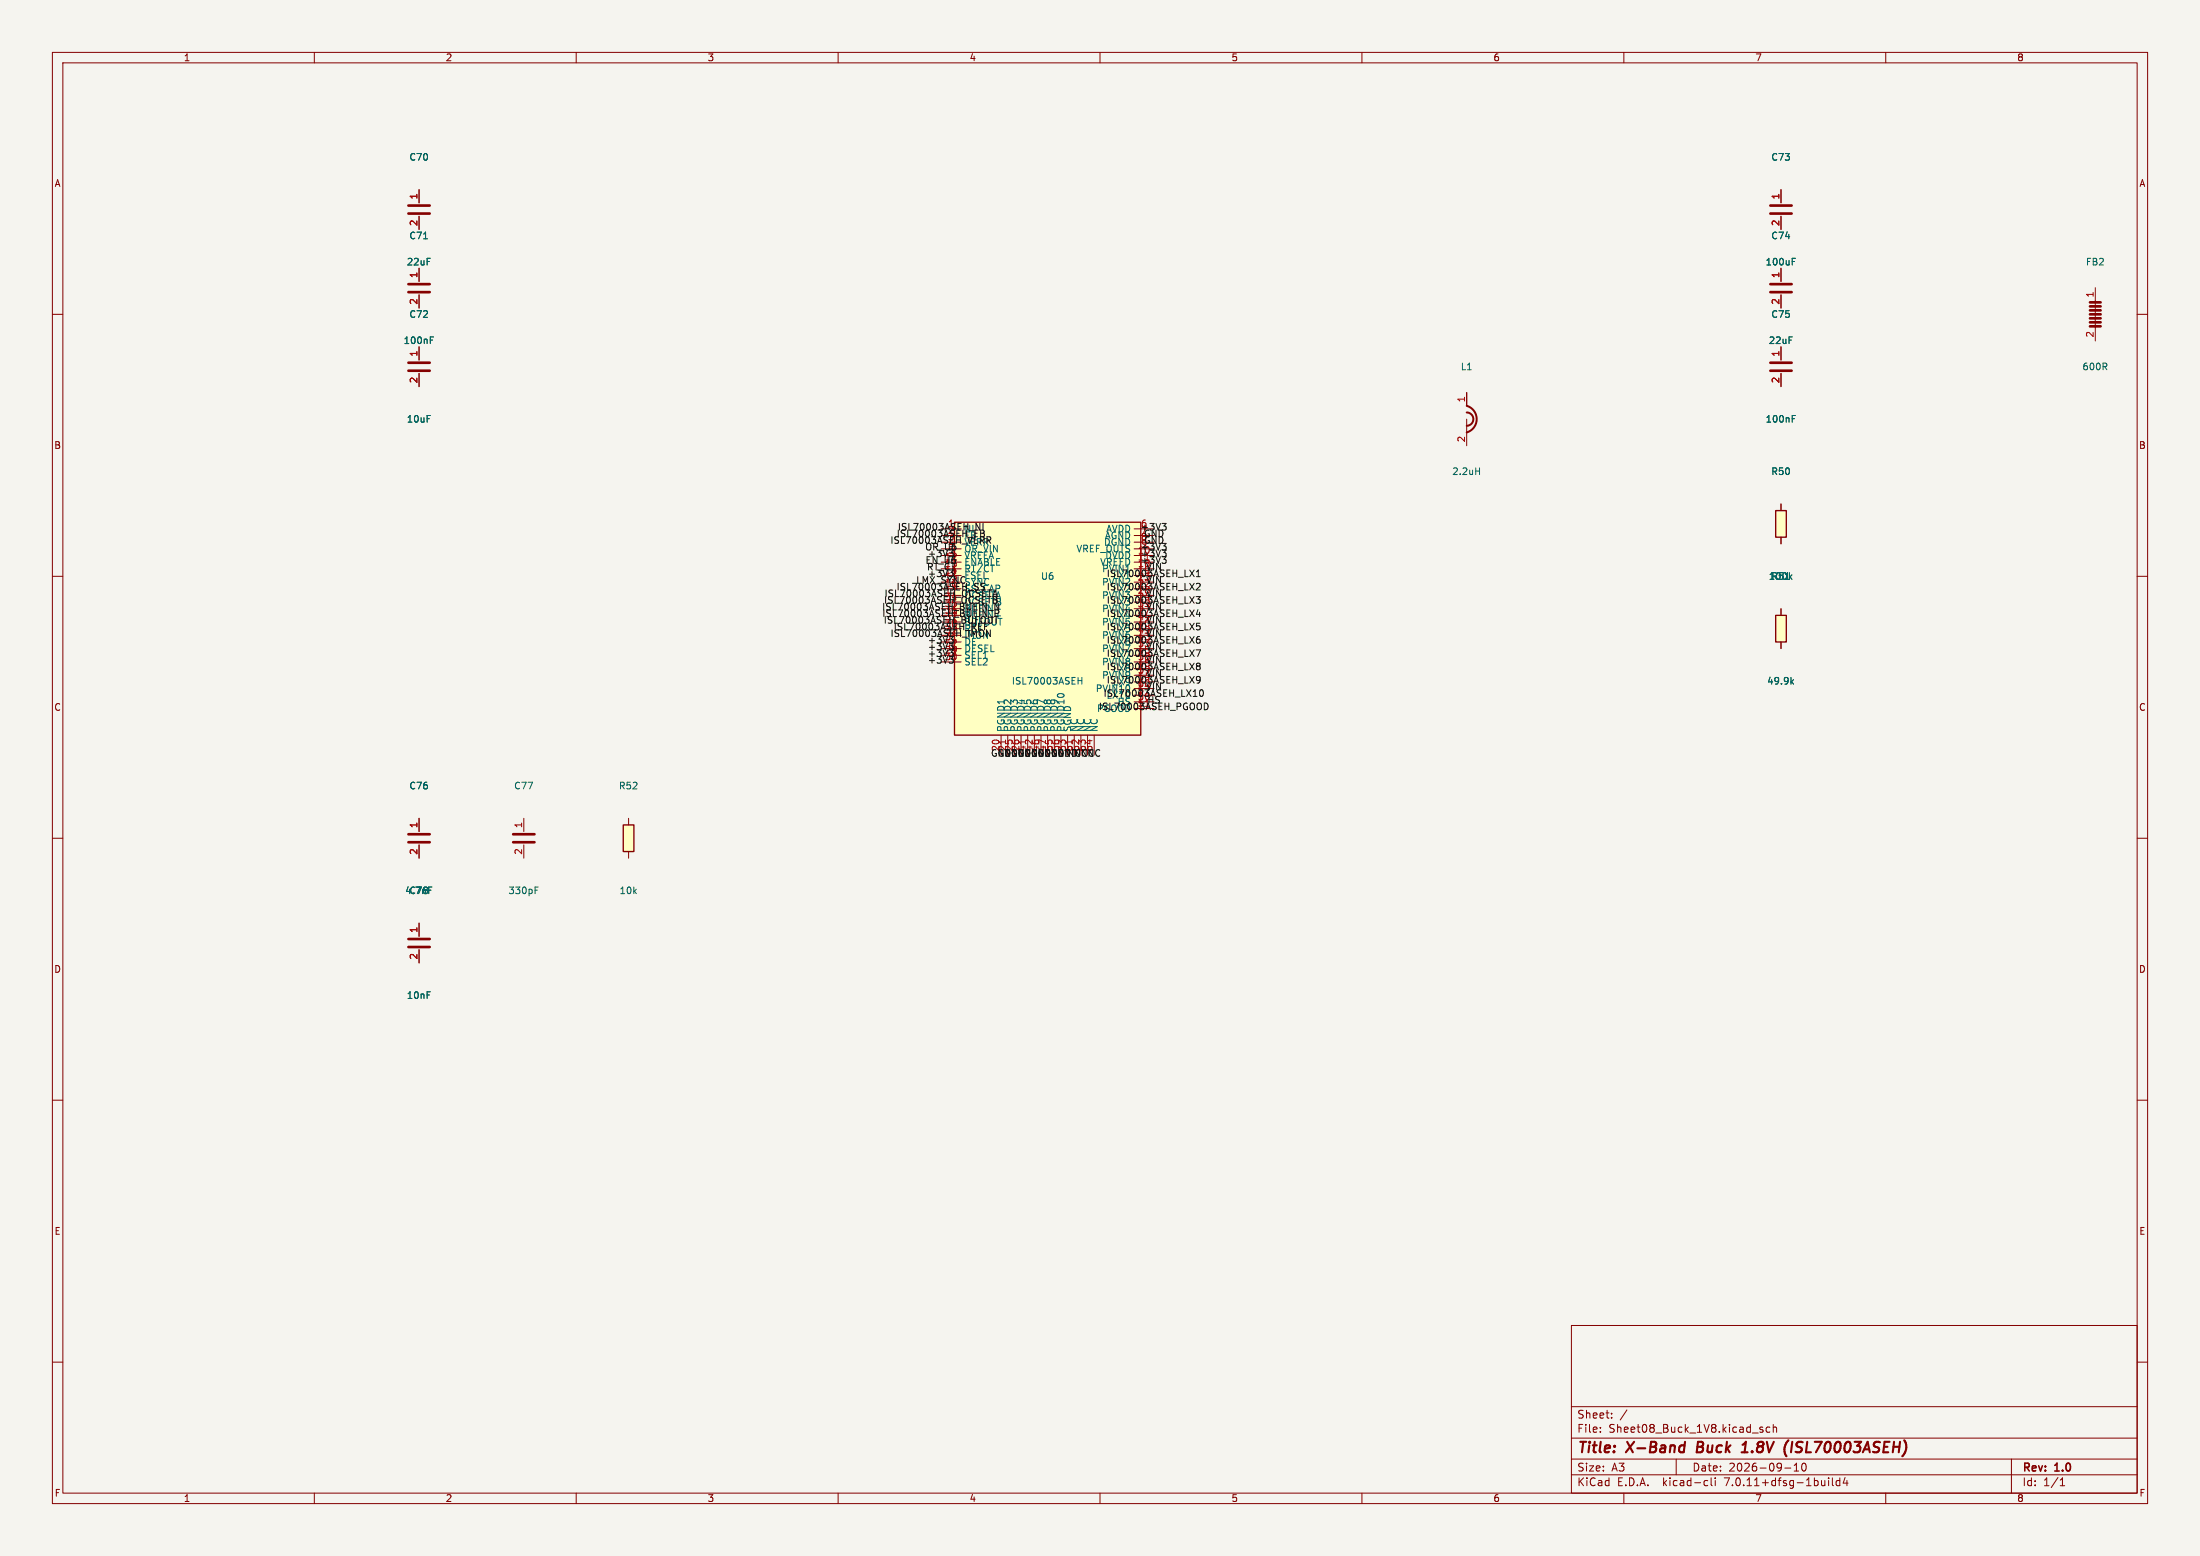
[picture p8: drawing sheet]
<svg xmlns="http://www.w3.org/2000/svg" width="420mm" height="297mm" viewBox="0 0 420 297" stroke-linecap="round" stroke-linejoin="round" font-family="sans-serif">
<path d="M0 0h420v297h-420z" fill="#f5f4ef" stroke="#f5f4ef" stroke-width=".19"/>
<g fill="none" stroke="#840000" stroke-width=".19">
<path d="M10 10h400v277h-400zM12 12h396v273h-396zM60 10v2M110 10v2M160 10v2M210 10v2M260 10v2M310 10v2M360 10v2M80 36.2v2.5M340 36.2v2.5M10 60h2"/>
<path d="M80 41.3v2.5M80 51.2v2.5M80 56.3v2.5M340 41.3v2.5M340 51.2v2.5M340 56.3v2.5M400 54.9v10.2M408 60h2M80 66.2v2.5M80 71.3v2.5M280 74.9v2.6M340 66.2v2.5"/>
<path d="M340 71.3v2.5M280 80v5.1M340 96.2v1.3M10 110h2M179.7 101h3.8M179.7 106h3.8M179.7 107.3h3.8M179.7 108.6h3.8M179.7 109.8h3.8M179.7 111.1h3.8M179.7 112.4h3.8M179.7 113.7h3.8"/>
<path d="M179.7 102.2h3.8M179.7 114.9h3.8M179.7 117.5h3.8M179.7 103.5h3.8M179.7 116.2h3.8M179.7 118.7h3.8M179.7 104.8h3.8M216.5 101h3.8M216.5 106h3.8M216.5 107.3h3.8M216.5 108.6h3.8M216.5 109.8h3.8"/>
<path d="M216.5 111.1h3.8M216.5 112.4h3.8M216.5 113.7h3.8M216.5 102.2h3.8M216.5 114.9h3.8M216.5 117.5h3.8M216.5 103.5h3.8M216.5 116.2h3.8M216.5 118.7h3.8M216.5 104.8h3.8M340 102.5v1.3M340 116.2v1.3"/>
<path d="M408 110h2M179.7 125.1h3.8M179.7 126.4h3.8M179.7 122.5h3.8M179.7 121.3h3.8M179.7 120h3.8M179.7 123.8h3.8M216.5 125.1h3.8M216.5 126.4h3.8M216.5 122.5h3.8M216.5 121.3h3.8M216.5 120h3.8"/>
<path d="M216.5 127.6h3.8M216.5 134h3.8M216.5 135.2h3.8M216.5 123.8h3.8M216.5 130.2h3.8M216.5 132.7h3.8M216.5 128.9h3.8M216.5 131.4h3.8M340 122.5v1.3M10 160h2M80 156.2v2.5M100 156.2v2.5"/>
<path d="M120 156.2v1.3M191.1 140.3v3.8M192.4 140.3v3.8M193.7 140.3v3.8M194.9 140.3v3.8M196.2 140.3v3.8M197.5 140.3v3.8M198.7 140.3v3.8M200 140.3v3.8M201.3 140.3v3.8M202.5 140.3v3.8M203.8 140.3v3.8"/>
<path d="M205.1 140.3v3.8M206.4 140.3v3.8M207.6 140.3v3.8M208.9 140.3v3.8M408 160h2M80 161.3v2.5M80 176.2v2.5M100 161.3v2.5M120 162.5v1.3M80 181.3v2.5M10 210h2M408 210h2"/>
<path d="M10 260h2M300 253h108v32h-108zM408 260h2M300 278.5h108M300 274.5h108M300 268.5h108M305.5 273.2v.2M305.5 272.5v.1M307.7 270.5v.2M307.7 269.8v.1M310.6 269.1l-1.3 1.9M320 278.5v3"/>
<path d="M335.9 272.7l.7 .4-.2 .3-.5-.1M336.5 272.5l-.3-.1-.3 .2M337.9 272.5l-.5-.1-.2 .3 .1 .6h.6M338.5 272.5l.2-.1 .4 .1 .1 .9M338.5 271.9v1.5M342.5 279.7l.4-.4v1.5M344.1 279.4a.81 .81 0 0 0 .3 1.4l.3-.2 .1-.4-.1-.8M384 278.5v6.5M60 285v2M110 285v2M160 285v2M210 285v2"/>
<path d="M260 285v2M300 281.5h108M310 285v2M325.6 282.6l.4 .1M326 283.5l-.4 .1M326.7 282.1v1.3l.2 .2M327.4 282.1v.1M327.4 282.6v1M340.7 280.2h1.2M342.5 280.8h.9M349.1 282.1v.1M349.1 282.6v1"/>
<path d="M349.8 282.1v1.3l.2 .2M351.2 282.7l-.4-.1-.3 .3 .2 .6h.5M351.2 282.1v1.5M352.2 282l-.3 1.1h.9M352.6 282.6v1M360 285v2M393.3 283.6h.9M393.3 282.5l.4-.4v1.5"/>
</g>
<path d="M321.7 275.2l-.3 2M324.2 275.2l-.3 2h.8M332.5 277.2h1.1M332.9 275.7l.4-.5-.3 2M341.4 274.9l-.1 .1M342.2 275.2l-.3 2" fill="none" stroke="#840000" stroke-width=".4"/>
<g fill="#ffffc2" stroke="#ffffc2" stroke-width=".19">
<path d="M182.2 99.7h35.6v40.6h-35.6z"/>
<path d="M119 157.5h2v5h-2z"/>
<path d="M339 117.5h2v5h-2z"/>
<path d="M339 97.5h2v5h-2z"/>
</g>
<path d="M182.2 99.7h35.6v40.6h-35.6zM339 97.5h2v5h-2zM339 117.5h2v5h-2zM119 157.5h2v5h-2z" fill="none" stroke="#840000" stroke-width=".25"/>
<g fill="none" stroke="#006464" stroke-width=".19">
<path d="M80.9 45.6h.7M342.1 49.9h.5M342.1 49.3h.7M82.1 64.9h.5M82.1 64.3h.7M342.1 79.9h.5M342.1 79.3h.7M281.7 89.9h.7M282.4 89.3v1.3M190 117.6h1M341.7 110.1l.4 .5M342.1 109.7l-.5 .5"/>
<path d="M205.8 129.9h.7M206.5 129.3v1.3M342 130.1l.4 .5M342.4 129.7l-.5 .5M81.8 169.9h.5M81.8 169.3h.6M102.1 169.9h.5M102.1 169.3h.7"/>
</g>
<g fill="none" stroke="#840000" stroke-width=".51">
<path d="M78 39.2h4M338 39.2h4M78 40.8h4M78 55.8h4M78 54.2h4M338 40.8h4M338 55.8h4M338 54.2h4M399 60h2M399 59.2h2M399 58.5h2M399 57.7h2"/>
<path d="M78 70.8h4M78 69.2h4M338 70.8h4M338 69.2h4M399 62.3h2M399 61.5h2M399 60.8h2M78 159.2h4M98 159.2h4M78 179.2h4M78 160.8h4M98 160.8h4"/>
<path d="M78 180.8h4"/>
</g>
<path d="M280 77.5a2.65 2.65 0 0 1 1.9 2.5 2.65 2.65 0 0 1-1.9 2.5M280 78.7a1.27 1.27 0 0 1 1.3 1.3 1.27 1.27 0 0 1-1.3 1.3" fill="none" stroke="#840000" stroke-width=".38"/>
<g fill="none" stroke="#0f0f0f" stroke-width=".19">
<path d="M186.3 99.9l.8 1.3v-1.3M187.7 99.9v1.3M221.8 99.9h.8l-.4 .5M168.7 115.2v1.2M170.5 115.2v1.2M172.3 115.2l-.6 1.2M177.4 116.4l.4-1.2 .5 1.2M183.3 115.2v1.2M187.2 101.2l.6 .1 .1 .2-.3 .3M187.2 101.8h.4M187.6 101.8l.3 .1v.3M188.4 102.5h.6"/>
<path d="M190.4 116.4l.2 .1M220.3 104.4v.3M220.3 107v.3M220.7 103.7l.4 1.3 .4-1.3M220.7 106.3l.4 1.2 .4-1.2M221.8 105h.8l-.4 .5M221.8 106.3h.8l-.4 .4M222.4 105.5l.2 .2v.3l-.2 .3M222.4 100.4l.2 .2v.3M222.4 106.7l.2 .3v.3l-.2 .2h-.4M222.6 104.4v.3l-.2 .3M227.1 108.8l.9 1.3"/>
<path d="M228 108.8l-.9 1.3M228.3 113.9h.8l-.4 .5 .4 .1v.5l-.2 .2-.6-.2M228.4 111.5l.5-.2 .2 .4-.8 .9h.8M228.4 110.1h.7M228.4 109.2l.4-.4v1.3M228.7 116.4l-.3 .9h.8M229 116.8v.9M229.1 119h-.6l-.1 .6 .2-.2 .4 .1 .1 .2v.4l-.2 .1-.5-.1M177.4 124.8h1M177.4 123.6h1M177.9 121.8v1M177.9 123.1v.9"/>
<path d="M177.9 124.3v1M178.9 124h.8l-.4 .5 .3 .1 .1 .5M178.9 123.9l.2 .1M178.9 122.8h.8l-.4 .5h.3l.1 .2v.3l-.3 .2M178.9 122.6l.2 .2M179.7 122.5l-.3 .3M228.3 124h.9l-.6 1.3M228.6 127.1l-.2-.2 .2-.3h.4l.1 .2-.2 .3M228.6 127.1l-.2 .3 .1 .3 .1 .2h.3l.2-.3v-.2l-.2-.3M228.6 127.1h.3M229 121.5l-.4 .1a.86 .86 0 0 0 0 1.2l.5-.2v-.4l-.2-.2h-.3l-.2 .2M229.1 129.7l-.2 .2h-.3l-.2-.2v-.3l.2-.3 .4 .1 .1 .2a.84 .84 0 0 1-.3 1h-.3"/>
<path d="M229.2 131.7h.1a.68 .68 0 0 1 .4 .6 .68 .68 0 0 1-.4 .6 .84 .84 0 0 1-.1-1.2zM229.9 134.2a.64 .64 0 0 1 .7 .6 .64 .64 0 0 1-.7 .7M193.3 143.1l.7 1.3v-1.3M194 144.1a.37 .37 0 0 1-.5 .2M194 144.2l-.7 .2M194.6 144.1l.3 .3 .4-.2M194.6 143.1v1.3h.4M195.3 144.1l-.2 .2M195.3 143.1v1.3l-.7-1.3v1.3M195.8 144.1a.37 .37 0 0 0 .4 .3 .37 .37 0 0 0 .4-.3M195.9 143.1v1.3l.7-.2M196.6 143.1v1.3l-.8-1.3v1.3"/>
<path d="M197.1 144.1a.37 .37 0 0 0 .4 .3 .37 .37 0 0 0 .3-.3M197.2 143.1v1.3l.6-.2M197.8 143.1v1.3l-.7-1.3v1.3M198.4 144.4v-1.3l.7 1.3M198.4 143.1v1.3h.3l-.3-.3"/>
</g>
<g font-size="2.8" fill="#840000">
<text x="301" y="277.9">Title:</text>
<text x="310.6" y="277.9">X-Band</text>
<text x="324.8" y="277.9">Buck</text>
<text x="334.2" y="277.9">1.8V</text>
<text x="343" y="277.9">(ISL70003ASEH)</text>
</g>
<g font-size="2.1" fill="#840000">
<text x="301" y="273.7">File:</text>
<text x="301" y="271">Sheet:</text>
<text x="307.1" y="273.7">Sheet08_Buck_1V8.kicad_sch</text>
<text x="301" y="281.1">Size:</text>
<text x="307.6" y="281.1">A3</text>
<text x="323" y="281.1">Date:</text>
<text x="330" y="281.1">2026-09-10</text>
<text x="386" y="281.3">Rev:</text>
<text x="392.4" y="281.3">1.0</text>
<text x="301" y="283.9">KiCad</text>
<text x="308.7" y="283.9">E.D.A.</text>
<text x="317.6" y="283.9">kicad-cli</text>
<text x="329.5" y="283.9">7.0.11+dfsg-1build4</text>
<text x="386" y="283.9">Id:</text>
<text x="390.1" y="283.9">1/1</text>
</g>
<g font-size="1.8" fill="#840000">
<text x="35" y="11.9">1</text>
<text x="85" y="11.9">2</text>
<text x="135" y="11.9">3</text>
<text x="185" y="11.9">4</text>
<text x="235" y="11.9">5</text>
<text x="285" y="11.9">6</text>
<text x="335" y="11.9">7</text>
<text x="385" y="11.9">8</text>
<text x="10.3" y="35.9">A</text>
<text x="408.3" y="35.9">A</text>
<text x="10.3" y="85.9">B</text>
<text x="408.2" y="85.9">B</text>
<text x="10.3" y="135.9">C</text>
<text x="408.2" y="135.9">C</text>
<text x="10.3" y="185.9">D</text>
<text x="408.2" y="185.9">D</text>
<text x="10.3" y="235.9">E</text>
<text x="408.3" y="235.9">E</text>
<text x="10.3" y="285.9">F</text>
<text x="35" y="286.9">1</text>
<text x="85" y="286.9">2</text>
<text x="135" y="286.9">3</text>
<text x="185" y="286.9">4</text>
<text x="235" y="286.9">5</text>
<text x="285" y="286.9">6</text>
<text x="335" y="286.9">7</text>
<text x="385" y="286.9">8</text>
<text x="408.3" y="285.9">F</text>
</g>
<g font-size="1.8" fill="#006464">
<text x="78.1" y="30.9">C70</text>
<text x="338.1" y="30.9">C73</text>
<text x="78.1" y="45.9">C71</text>
<text x="338.1" y="45.9">C74</text>
<text x="77.6" y="50.9">22uF</text>
<text x="337" y="50.9">100uF</text>
<text x="398.1" y="50.9">FB2</text>
<text x="77" y="65.9">100nF</text>
<text x="78.1" y="60.9">C72</text>
<text x="337.6" y="65.9">22uF</text>
<text x="338.1" y="60.9">C75</text>
<text x="278.8" y="70.9">L1</text>
<text x="397.4" y="70.9">600R</text>
<text x="77.6" y="80.9">10uF</text>
<text x="337" y="80.9">100nF</text>
<text x="277.1" y="90.9">2.2uH</text>
<text x="338.1" y="90.9">R50</text>
<text x="211.1" y="101.8">AVDD</text>
<text x="184" y="105.6">OR_VIN</text>
<text x="184" y="106.9">VREFA</text>
<text x="205.4" y="105.6">VREF_OUTS 10</text>
<text x="210.7" y="104.4">DGND</text>
<text x="210.8" y="103.1">AGND</text>
<text x="184" y="108.2">ENABLE</text>
<text x="184" y="109.4">RT/CT</text>
<text x="198.6" y="110.9">U6</text>
<text x="337.6" y="110.9">100k</text>
<text x="338.1" y="110.9">R51</text>
<text x="184" y="125.9">SEL1</text>
<text x="184" y="124.7">DESEL</text>
<text x="184" y="127.2">SEL2</text>
<text x="193.1" y="130.9">ISL70003ASEH</text>
<text x="337.3" y="130.9">49.9k</text>
<text x="192" y="139.8" transform="rotate(-90 192 139.8)">PGND1</text>
<text x="193.2" y="139.8" transform="rotate(-90 193.2 139.8)">PGND2</text>
<text x="194.5" y="139.8" transform="rotate(-90 194.5 139.8)">PGND3</text>
<text x="195.8" y="139.8" transform="rotate(-90 195.8 139.8)">PGND4</text>
<text x="197.1" y="139.8" transform="rotate(-90 197.1 139.8)">PGND5</text>
<text x="198.3" y="139.8" transform="rotate(-90 198.3 139.8)">PGND6</text>
<text x="199.6" y="139.8" transform="rotate(-90 199.6 139.8)">PGND7</text>
<text x="200.9" y="139.8" transform="rotate(-90 200.9 139.8)">PGND8</text>
<text x="202.1" y="139.8" transform="rotate(-90 202.1 139.8)">PGND9</text>
<text x="203.4" y="139.8" transform="rotate(-90 203.4 139.8)">PGND10</text>
<text x="204.7" y="139.8" transform="rotate(-90 204.7 139.8)">SGND</text>
<text x="205.9" y="139.8" transform="rotate(-90 205.9 139.8)">NC</text>
<text x="207.2" y="139.8" transform="rotate(-90 207.2 139.8)">NC</text>
<text x="208.5" y="139.8" transform="rotate(-90 208.5 139.8)">NC</text>
<text x="209.8" y="139.8" transform="rotate(-90 209.8 139.8)">NC</text>
<text x="78.1" y="150.9">C76</text>
<text x="98.1" y="150.9">C77</text>
<text x="118.1" y="150.9">R52</text>
<text x="78.1" y="170.9">C78</text>
<text x="97" y="170.9">330pF</text>
<text x="118.2" y="170.9">10k</text>
<text x="77.6" y="190.9">10nF</text>
</g>
<g font-size="1.8" fill="#a90000">
<text x="79.7" y="38.2" transform="rotate(-90 79.7 38.2)">1</text>
<text x="339.7" y="38.2" transform="rotate(-90 339.7 38.2)">1</text>
<text x="79.7" y="43.2" transform="rotate(-90 79.7 43.2)">2</text>
<text x="339.7" y="43.2" transform="rotate(-90 339.7 43.2)">2</text>
<text x="79.7" y="53.2" transform="rotate(-90 79.7 53.2)">1</text>
<text x="339.7" y="53.2" transform="rotate(-90 339.7 53.2)">1</text>
<text x="79.7" y="58.2" transform="rotate(-90 79.7 58.2)">2</text>
<text x="339.7" y="58.2" transform="rotate(-90 339.7 58.2)">2</text>
<text x="399.7" y="56.9" transform="rotate(-90 399.7 56.9)">1</text>
<text x="399.7" y="64.5" transform="rotate(-90 399.7 64.5)">2</text>
<text x="79.7" y="68.2" transform="rotate(-90 79.7 68.2)">1</text>
<text x="339.7" y="68.2" transform="rotate(-90 339.7 68.2)">1</text>
<text x="79.7" y="73.2" transform="rotate(-90 79.7 73.2)">2</text>
<text x="279.7" y="76.9" transform="rotate(-90 279.7 76.9)">1</text>
<text x="339.7" y="73.2" transform="rotate(-90 339.7 73.2)">2</text>
<text x="279.7" y="84.5" transform="rotate(-90 279.7 84.5)">2</text>
<text x="217.7" y="100.7">6</text>
<text x="79.7" y="158.2" transform="rotate(-90 79.7 158.2)">1</text>
<text x="99.7" y="158.2" transform="rotate(-90 99.7 158.2)">1</text>
<text x="79.7" y="163.2" transform="rotate(-90 79.7 163.2)">2</text>
<text x="99.7" y="163.2" transform="rotate(-90 99.7 163.2)">2</text>
<text x="79.7" y="178.2" transform="rotate(-90 79.7 178.2)">1</text>
<text x="79.7" y="183.2" transform="rotate(-90 79.7 183.2)">2</text>
</g>
<g font-size="1.8" fill="#0f0f0f">
<text x="171.3" y="101.5">ISL70003ASEH_NI</text>
<text x="180.9" y="100.7">1</text>
<text x="180.9" y="102">2</text>
<text x="184" y="101.8">NI</text>
<text x="217.7" y="101.5">+3V3</text>
<text x="217.7" y="102">7</text>
<text x="169.9" y="104">ISL70003ASEH_VERR</text>
<text x="171.1" y="102.7">ISL70003ASEH_FB</text>
<text x="176.5" y="105.3">OR_U6</text>
<text x="176.6" y="107.8">EN_U6</text>
<text x="177" y="106.5">+3V3</text>
<text x="180.3" y="107">12</text>
<text x="180.9" y="103.2">3</text>
<text x="180.9" y="104.5">4</text>
<text x="180.9" y="105.8">5</text>
<text x="184" y="103.1">FB</text>
<text x="184" y="104.4">VERR</text>
<text x="210.9" y="106.9">DVDD 11</text>
<text x="217.7" y="106.5">+3V3</text>
<text x="217.7" y="103.2">8</text>
<text x="217.7" y="104.5">9</text>
<text x="218.3" y="102.7">GND</text>
<text x="218.3" y="104">GND</text>
<text x="171.1" y="112.9">ISL70003ASEH_SS</text>
<text x="174.8" y="111.6">LMX_SYNCSYNC</text>
<text x="176.9" y="109.1">RT_CT</text>
<text x="177" y="110.4">+3V3</text>
<text x="180.3" y="108.3">13</text>
<text x="180.3" y="109.6">14</text>
<text x="180.3" y="110.9">15</text>
<text x="180.3" y="112.1">16</text>
<text x="180.3" y="113.4">17</text>
<text x="184" y="110.7">FSEL</text>
<text x="184" y="113.2">SS_CAP</text>
<text x="209.9" y="108.2">VREFD 18</text>
<text x="210.3" y="109.4">PVIN1</text>
<text x="210.3" y="112">PVIN2</text>
<text x="211.2" y="112.9">ISL70003ASEH_LX2</text>
<text x="211.2" y="110.4">ISL70003ASEH_LX1</text>
<text x="212.4" y="110.7">LX1</text>
<text x="212.4" y="113.2">LX2</text>
<text x="217.1" y="109.6">19</text>
<text x="217.1" y="112.1">22</text>
<text x="217.1" y="110.9">23</text>
<text x="217.1" y="113.4">28</text>
<text x="218.7" y="109.1">VIN</text>
<text x="218.7" y="111.6">VIN</text>
<text x="168.3" y="118">ISL70003ASEH_BUFIN_P</text>
<text x="168.6" y="119.2">ISL70003ASEH_BUFOUT</text>
<text x="168.7" y="115.4">ISL70003ASEH_OCSETB</text>
<text x="168.8" y="114.2">ISL70003ASEH_OCSETA</text>
<text x="180.3" y="114.7">34</text>
<text x="180.3" y="115.9">35</text>
<text x="180.3" y="117.2">36</text>
<text x="180.3" y="118.5">37</text>
<text x="180.3" y="119.7">38</text>
<text x="184" y="114.5">OCSETA</text>
<text x="184" y="115.8">OCSETB</text>
<text x="184" y="117.1">BUFIN-</text>
<text x="184" y="118.3">BUFIN+</text>
<text x="184" y="119.6">BUFOUT</text>
<text x="210.3" y="114.5">PVIN3</text>
<text x="210.3" y="117.1">PVIN4</text>
<text x="210.3" y="119.6">PVIN5</text>
<text x="211.2" y="118">ISL70003ASEH_LX4</text>
<text x="211.2" y="115.4">ISL70003ASEH_LX3</text>
<text x="212.4" y="115.8">LX3</text>
<text x="212.4" y="118.3">LX4</text>
<text x="217.1" y="114.7">24</text>
<text x="217.1" y="117.2">27</text>
<text x="217.1" y="115.9">39</text>
<text x="217.1" y="119.7">40</text>
<text x="217.1" y="118.5">44</text>
<text x="218.7" y="119.2">VIN</text>
<text x="218.7" y="116.7">VIN</text>
<text x="218.7" y="114.2">VIN</text>
<text x="169.9" y="121.8">ISL70003ASEH_IMON</text>
<text x="170.5" y="120.5">ISL70003ASEH_REF</text>
<text x="180.3" y="124.8">29</text>
<text x="180.3" y="122.3">31</text>
<text x="180.3" y="121">32</text>
<text x="180.3" y="123.6">52</text>
<text x="184" y="123.4">DE</text>
<text x="184" y="122.1">IMON</text>
<text x="184" y="120.9">REF</text>
<text x="210.3" y="122.1">PVIN6</text>
<text x="210.3" y="124.7">PVIN7</text>
<text x="211.2" y="120.5">ISL70003ASEH_LX5</text>
<text x="211.2" y="125.6">ISL70003ASEH_LX7</text>
<text x="211.2" y="123.1">ISL70003ASEH_LX6</text>
<text x="212.4" y="120.9">LX5</text>
<text x="212.4" y="123.4">LX6</text>
<text x="212.4" y="125.9">LX7</text>
<text x="217.1" y="122.3">43</text>
<text x="217.1" y="124.8">45</text>
<text x="217.1" y="121">49</text>
<text x="217.1" y="123.6">53</text>
<text x="218.7" y="124.3">VIN</text>
<text x="218.7" y="121.8">VIN</text>
<text x="177" y="126.9">+3V3</text>
<text x="180.3" y="126.1">30</text>
<text x="210.3" y="127.2">PVIN8</text>
<text x="210.3" y="129.8">PVIN9</text>
<text x="211.2" y="130.7">ISL70003ASEH_LX9</text>
<text x="211.2" y="128.1">ISL70003ASEH_LX8</text>
<text x="212.4" y="128.5">LX8</text>
<text x="212.4" y="131">LX9</text>
<text x="217.1" y="127.4">48</text>
<text x="217.1" y="129.9">54</text>
<text x="217.1" y="126.1">58</text>
<text x="217.1" y="128.6">59</text>
<text x="217.1" y="131.2">60</text>
<text x="218.7" y="126.9">VIN</text>
<text x="218.7" y="129.4">VIN</text>
<text x="218.7" y="131.9">VIN</text>
<text x="209.1" y="132.3">PVIN10</text>
<text x="209.3" y="136.1">PGOOD</text>
<text x="209.7" y="135.8">ISL70003ASEH_PGOOD</text>
<text x="210.6" y="133.2">ISL70003ASEH_LX10</text>
<text x="211.1" y="133.6">LX10</text>
<text x="213.3" y="134.8">HS</text>
<text x="217.1" y="133.7">50</text>
<text x="217.1" y="135">51</text>
<text x="217.1" y="132.4">57</text>
<text x="218.9" y="134.5">HS</text>
<text x="190.9" y="143.5" transform="rotate(-90 190.9 143.5)">20</text>
<text x="192.1" y="143.5" transform="rotate(-90 192.1 143.5)">21</text>
<text x="193.4" y="143.5" transform="rotate(-90 193.4 143.5)">25</text>
<text x="194.7" y="143.5" transform="rotate(-90 194.7 143.5)">26</text>
<text x="195.9" y="143.5" transform="rotate(-90 195.9 143.5)">41</text>
<text x="197.2" y="143.5" transform="rotate(-90 197.2 143.5)">42</text>
<text x="198.5" y="143.5" transform="rotate(-90 198.5 143.5)">46</text>
<text x="199.7" y="143.5" transform="rotate(-90 199.7 143.5)">47</text>
<text x="201" y="143.5" transform="rotate(-90 201 143.5)">55</text>
<text x="202.3" y="143.5" transform="rotate(-90 202.3 143.5)">56</text>
<text x="203.6" y="143.5" transform="rotate(-90 203.6 143.5)">33</text>
<text x="204.8" y="143.5" transform="rotate(-90 204.8 143.5)">61</text>
<text x="206.1" y="143.5" transform="rotate(-90 206.1 143.5)">62</text>
<text x="207.4" y="143.5" transform="rotate(-90 207.4 143.5)">63</text>
<text x="208.6" y="143.5" transform="rotate(-90 208.6 143.5)">64</text>
<text x="189.1" y="144.6">GND</text>
<text x="199.2" y="144.6">GND NCNC</text>
<text x="200.5" y="144.6">GND NCNC</text>
<text x="201.8" y="144.6">GND</text>
</g>
</svg>
